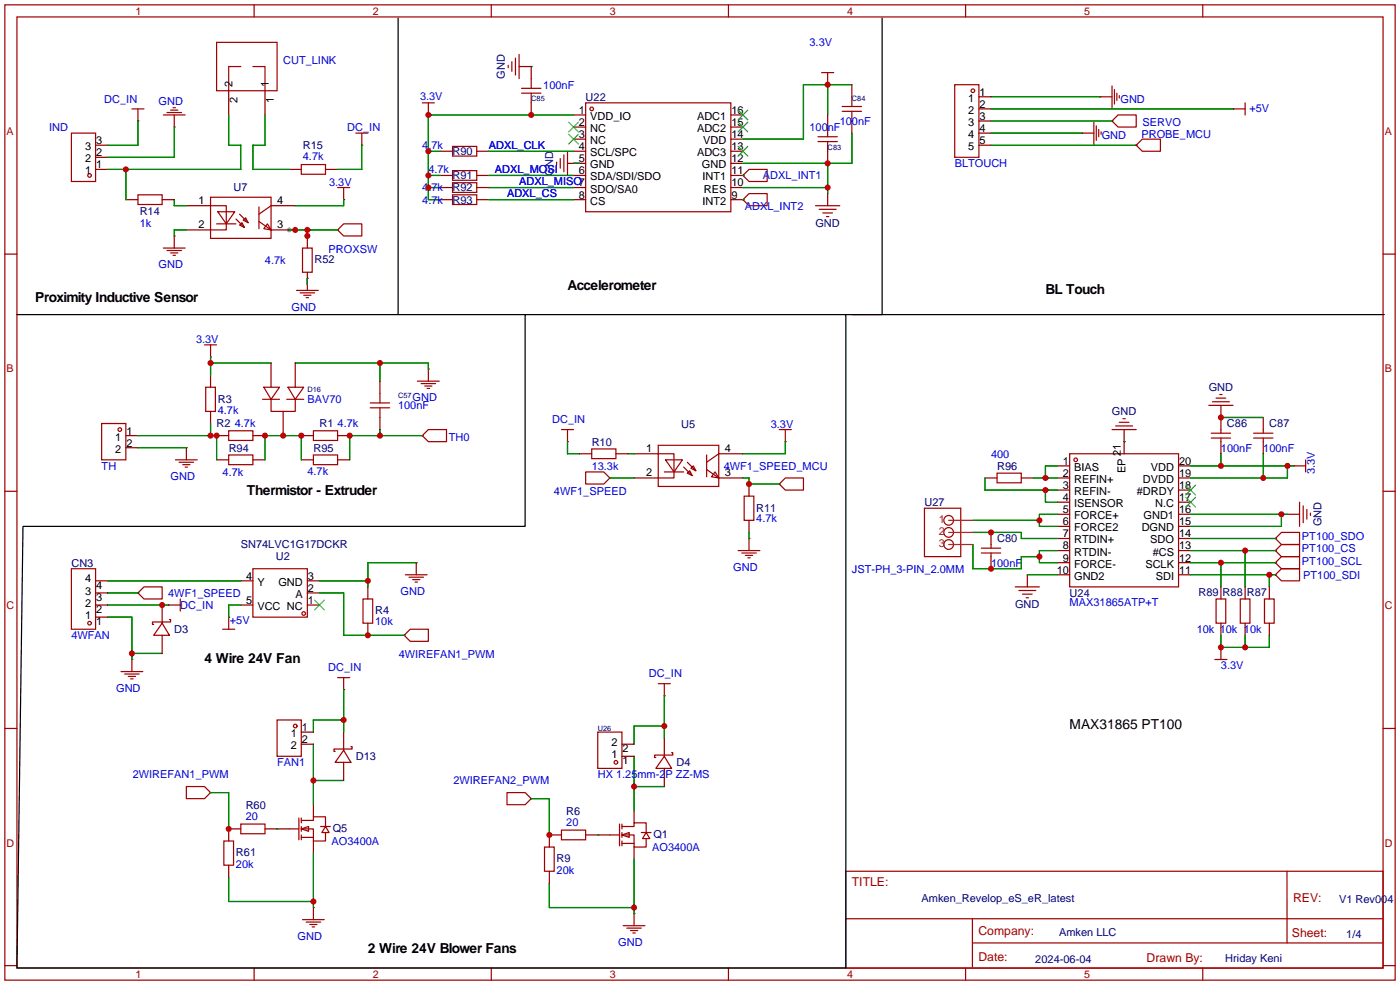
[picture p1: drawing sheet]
<svg xmlns="http://www.w3.org/2000/svg" width="294mm" height="207mm" viewBox="0 0 294 207" stroke-linecap="round" stroke-linejoin="round" font-family="sans-serif">
<circle cx="60.7" cy="48.3" r=".51" fill="#999"/>
<g fill="none" stroke="#a10000" stroke-width=".25">
<path d="M1 1h291.9v204.7h-291.9zM3.6 3.6h286.7v199.6h-286.7zM45.5 8.9h12.7v10.2h-12.7zM50.5 14h-2.5v5.1M53.1 14h2.5v5.1M53.3 1v2.6M103.1 1v2.6M106.7 13.7v.5M107.4 13v2M108.2 12.2v3.5M109 11.4v5.1M109.5 19.6h4"/>
<path d="M109.5 18.5h4M111.5 16.5v2M111.5 19.6v2M152.9 1v2.6M172.5 15.2h2.5M173.7 15.2v2.6M200.4 17.8h5.1v15.2h-5.1zM202.7 1v2.6M233.4 18v4.6M233.9 18.8v3M234.4 19.6v1.5M252.5 1v2.6"/>
<path d="M15 27.9h5.1v10.2h-5.1zM27.7 22.9h2.5M29 22.9v2.5M34.3 24.1h4.6M35.1 23.6h3M35.8 23.1h1.5M36.3 22.6h.5M36.6 24.1v2.6M63.2 34.5h5.1v2.1h-5.1zM70.9 39.4h2.5M72.1 39.4v2.5M74.7 27.9h2.5"/>
<path d="M75.9 27.9v2.6M88.6 21.6h2.6M89.9 21.6v2.5M95 30.7h5.1v2.1h-5.1zM95 35.8h5.1v2h-5.1zM95 38.4h5.1v2h-5.1zM116.8 34v.5M117.6 33.3v2M118.4 32.5v3.6M119.1 31.8v5M122.9 21.6h30.5v22.8h-30.5zM157.2 35.6h3.8v2.5h-3.8l-1.2-1.3z"/>
<path d="M171.7 29.7h4.1M171.7 28.7h4.1M173.7 26.7v2M173.7 29.7v2.1M176.8 23.4h4M176.8 22.4h4M178.8 20.3v2.1M178.8 23.4v2M227.1 27.9h2.5M229.6 25.7v4.5M230.1 26.4v3.1M230.6 27.2v1.5"/>
<path d="M230.9 20.3h2.5M231.1 27.7v.5M233.4 25.4l1.3-1.3h3.8v2.6h-3.8zM234.9 20.1v.5M239.8 29.2h3.8v2.6h-3.8l-1.3-1.3zM258.8 22.9h2.6M261.4 21.6v2.5M1 53.3h2.6M29 40.9h5v2h-5zM34.3 52.1h4.6M35.1 52.6h3M35.8 53.1h1.5"/>
<path d="M36.3 53.6h.5M36.6 49.5v2.6M44.2 41.4h12.7v8.6h-12.7zM44.2 43.2h3.3v5.1h-3.3M45.5 47h4M45.7 44.5h3.6l-1.8 2.5zM49.5 46l1.8 1.8M50.3 47.2l.5-.5 .5 1.1zM50.3 45l1.8 1.7M51.1 46.2l.5-.5 .5 1zM54.4 46.5l2.5 1.8M54.4 43.4v4.6"/>
<path d="M56.1 47l.8 1.3-1.5-.3zM56.9 43.2l-2.5 1.8M63.5 52.1h2v5.1h-2zM64.5 58.4v2.6M72.1 47h3.8v2.5h-3.8l-1.2-1.2zM95 40.9h5.1v2h-5.1zM157.2 40.6h3.8v2.6h-3.8l-1.2-1.3zM171.2 43.2h5.1M172 43.9h3.5M172.7 44.7h2.1M173.5 45.5h.5M290.3 53.3h2.6"/>
<path d="M42.9 72.4h2.6M44.2 72.4v2.5M62.2 61h4.6M63 61.5h3M63.8 62h1.5M64.3 62.5h.5M89.9 77.5v2.5M21.3 88.9h5.1v7.6h-5.1zM36.8 96.5h4.6M37.6 97h3M38.4 97.5h1.5M38.9 98h.5"/>
<path d="M39.1 94v2.5M43.2 81.3h2v5.1h-2zM48 90.4h5.1v2.1h-5.1zM48 95.5h5.1v2h-5.1zM55.1 83.8h3.6M55.4 81.3h3.3l-1.8 2.5zM56.9 83.8v2.6h5.1v-2.6M60.2 83.8h3.6M60.5 81.3h3.3l-1.8 2.5zM65.8 90.4h5.1v2.1h-5.1zM65.8 95.5h5.1v2h-5.1zM77.7 84.6h4.1"/>
<path d="M77.7 85.6h4.1M79.8 82.6v2M79.8 85.6v2M87.6 80h4.6M88.4 80.5h3M88.6 91.4l1.3-1.2h3.8v2.5h-3.8zM89.2 81h1.5M89.7 81.5h.5M117.9 90.2h2.5M119.1 90.2v2.5M122.9 99.1h3.8l1.3 1.2-1.3 1.3h-3.8zM124.2 94.2h5.1v2.1h-5.1z"/>
<path d="M138.2 93.5h12.7v8.6h-12.7zM138.2 95.3h3.3v5h-3.3M139.4 99.1h4.1M139.7 96.5h3.6l-1.8 2.6zM143.5 98l1.8 1.8M144.3 99.3l.5-.5 .5 1zM144.3 97l1.7 1.8M145 98.3l.5-.5 .5 1zM148.3 98.6l2.6 1.7M148.3 95.5v4.6M150.1 99.1l.8 1.2-1.5-.2zM150.9 95.3l-2.6 1.7"/>
<path d="M163.6 90.2h2.5M164.8 90.2v2.5M209.3 99.3h5.1v2h-5.1zM224.5 95.3h22.9v27.9h-22.9zM233.4 90.2h5.1M234.2 89.4h3.5M234.9 88.6h2.1M235.7 87.9h.5M253.7 85.1h5.1M254.3 91.9h4M254.3 90.9h4M254.5 84.3h3.6"/>
<path d="M255.3 83.6h2M256 82.8h.5M256.3 90.2v.7M256.3 91.9v.8M263.1 91.9h4.1M263.1 90.9h4.1M265.2 90.2v.7M265.2 91.9v.8M271.5 97.8h2.6M274.1 96.5v2.6M1 103.1h2.6M15 119.4h5.1v12.7h-5.1z"/>
<path d="M53.1 119.4h11.4v10.1h-11.4zM87.4 118.1v2.6M154.9 115.6h4.6M155.7 116.1h3M156.2 104.1h2v5.1h-2zM156.5 116.6h1.5M157 117.1h.5M157.2 113v2.6M164.8 100.3h3.9v2.6h-3.9l-1.2-1.3zM194.1 106.7h7.6v10.1h-7.6zM206 116.1h4.1M206 115.1h4.1"/>
<path d="M208 114.3v.8M208 116.1v.7M267.7 115.6l1.3-1.3h3.8v2.5h-3.8zM269 111.8h3.8v2.5h-3.8l-1.3-1.3zM269 116.8h3.8v2.6h-3.8l-1.3-1.3zM269 119.4h3.8v2.5h-3.8l-1.3-1.2zM272.8 105.4v5.1M273.6 106.2v3.5M274.3 106.9v2.1M275.1 107.7v.5M290.3 103.1h2.6M27.7 138.4v2.6"/>
<path d="M30.2 123.2h3.8v2.5h-3.8l-1.2-1.2zM34 130.8l1.6 2.6h-3.3zM35.3 127h2.5M35.6 130h.2v.6h-3.8v.5h.3M37.8 125.7v2.6M46.7 132.1h2.6M48 129.5v2.6M76.2 125.7h2v5.1h-2zM84.8 133.4l1.3-1.3h3.8v2.5h-3.8zM85.1 120.7h4.6M85.9 121.2h3M86.6 121.7h1.5"/>
<path d="M87.1 122.2h.5M213.1 123.2h5.1M213.9 124h3.5M214.6 124.7h2.1M215.4 125.5h.5M255 138.4h2.6M255.3 125.7h2v5.1h-2zM256.3 135.9v2.5M260.3 125.7h2.1v5.1h-2.1zM265.4 125.7h2.1v5.1h-2.1zM1 152.9h2.6M25.4 141h4.6"/>
<path d="M26.2 141.5h3M26.9 142h1.5M27.4 142.5h.5M58.2 151.1h5v7.7h-5zM70.9 142.2h2.5M72.1 157.5l1.6 2.5h-3.3zM72.1 142.2v2.6M73.7 156.7h.2v.5h-3.8v.5h.3M125.5 153.7h5.1v7.6h-5.1zM138.2 143.5h2.5M139.4 158.8l1.6 2.5h-3.3zM139.4 143.5v2.6"/>
<path d="M141 158h.2v.5h-3.8v.5h.3M290.3 152.9h2.6M39.1 165.1h3.8l1.3 1.3-1.3 1.2h-3.8zM47 176.5h2v5.1h-2zM50.5 173h5.1v2h-5.1zM60.7 174h2M62.7 171.7v4.6M63.2 174l1.6-.5v1zM63.2 172.2h2.6v-.7h2.5v2M63.2 174h2.6v2.5h2.5v-1.7M63.2 175.8h2.6M63.2 171.7v1"/>
<path d="M63.2 173.5v1M63.2 175.3v1M67.3 173.5h2M68.3 173.5l.8 1.3h-1.5zM106.4 166.4h3.8l1.3 1.2-1.3 1.3h-3.8zM114.3 177.8h2v5.1h-2zM117.9 174.2h5v2.1h-5zM128 175.3h2M130 173v4.5M130.6 175.3l1.5-.5v1zM130.6 173.5h2.5v-.8h2.5v2.1M130.6 175.3h2.5v2.5h2.5v-1.8"/>
<path d="M130.6 177h2.5M130.6 173v1M130.6 174.8v1M130.6 176.5v1M134.6 174.8h2.1M135.6 174.8l.8 1.2h-1.5zM63.5 193h4.6M64.3 193.5h3M65 194.1h1.5M65.5 194.6h.5M65.8 190.5v2.5M130.8 194.3h4.6"/>
<path d="M131.6 194.8h3M132.3 195.3h1.6M132.8 195.8h.5M133.1 191.8v2.5M177.5 182.9h112.8v20.3h-112.8zM177.6 192.8h112.6M204.1 197.9h86.1M204.1 192.8v10.2M270.2 182.9v15M1 202.7h2.6M53.3 203.2v2.5M103.1 203.2v2.5"/>
<path d="M152.9 203.2v2.5M202.7 203.2v2.5M252.5 203.2v2.5M290.3 202.7h2.6"/>
<circle cx="204.2" cy="19.1" r=".38"/>
<circle cx="18.8" cy="36.8" r=".38"/>
<circle cx="124.2" cy="22.9" r=".38"/>
<circle cx="25.1" cy="90.2" r=".38"/>
<circle cx="225.8" cy="96.5" r=".38"/>
<circle cx="199.1" cy="111.8" r="1.02"/>
<circle cx="199.1" cy="114.3" r="1.02"/>
<circle cx="199.1" cy="109.2" r="1.02"/>
<circle cx="18.8" cy="130.8" r=".38"/>
<circle cx="63.8" cy="128.8" r=".38"/>
<circle cx="62" cy="152.4" r=".38"/>
<circle cx="129.3" cy="160" r=".38"/>
</g>
<g fill="none" stroke="#870000" stroke-width=".25">
<path d="M48 19.1v5M55.6 19.1v5M109 14h2.5v2.5M173.7 17.8h.1M178.8 17.8v2.5M20.1 35.6h2.5M20.1 33h2.5M20.1 30.5h2.5M29 25.4h.1M36.6 26.7h.1M60.7 35.6h2.5M68.3 35.6h2.6"/>
<path d="M75.9 30.5h.1M89.9 24.1h.1M92.5 31.8h2.5M92.5 36.8h2.5M92.5 39.4h2.5M100.1 31.8h2.5M100.1 36.8h2.5M100.1 39.4h2.5M111.5 21.6v2.5M119.1 34.3h3.8M120.4 24.1h2.5M120.4 26.7h2.5"/>
<path d="M120.4 29.2h2.5M120.4 31.8h2.5M120.4 36.8h2.5M120.4 39.4h2.5M153.4 24.1h2.6M153.4 26.7h2.6M153.4 29.2h2.6M153.4 31.8h2.6M153.4 34.3h2.6M153.4 36.8h2.6M153.4 39.4h2.6M156 36.8h.1"/>
<path d="M173.7 24.1v2.6M173.7 31.8v2.5M178.8 25.4v2.5M205.5 30.5h2.5M205.5 20.3h2.5M205.5 22.9h2.5M205.5 25.4h2.5M205.5 27.9h2.5M227.1 27.9h.1M230.9 20.3h.1M233.4 25.4h.1M238.5 30.5h.1"/>
<path d="M258.8 22.9h.1M26.4 41.9h2.6M34 41.9h2.6M36.6 49.5h.1M39.1 43.2h5.1M39.1 48.3h5.1M56.9 43.2h5.1M56.9 48.3h5.1M64.5 58.4h.1M64.5 49.5v2.6M64.5 57.2v2.5M70.9 48.3h.1"/>
<path d="M72.1 41.9h.1M92.5 41.9h2.5M100.1 41.9h2.5M120.4 41.9h2.5M153.4 41.9h2.6M156 41.9h.1M173.7 40.6v2.6M44.2 74.9h.1M44.2 78.7v2.6M56.9 76.2v5.1M62 76.2v5.1M89.9 77.5h.1"/>
<path d="M26.4 91.4h2.6M26.4 94h2.6M39.1 94h.1M44.2 86.4v2.5M45.5 91.4h2.5M45.5 96.5h2.5M53.1 91.4h2.5M53.1 96.5h2.5M59.4 86.4v5M63.2 91.4h2.6M63.2 96.5h2.6M70.9 91.4h2.5"/>
<path d="M70.9 96.5h2.5M79.8 80v2.6M79.8 87.6v2.6M88.6 91.4h.1M119.1 92.7h.1M121.7 95.3h2.5M129.3 95.3h2.5M133.1 95.3h5.1M150.9 95.3h5.1M164.8 92.7h.1M222 97.8h2.5M236 90.2v5.1"/>
<path d="M247.4 97.8h2.5M256.3 85.1v5.1M256.3 92.7v2.6M265.2 87.6v2.6M265.2 92.7v2.6M271.5 97.8h.1M87.4 118.1h.1M128 100.3h.1M133.1 100.3h5.1M150.9 100.3h5.1M157.2 113h.1M157.2 101.6v2.5"/>
<path d="M157.2 109.2v2.6M163.6 101.6h.1M206.8 100.3h2.5M208 111.8v2.5M208 116.8v2.6M214.4 100.3h2.5M222 100.3h2.5M222 102.9h2.5M222 105.4h2.5M222 108h2.5M222 110.5h2.5M222 113h2.5"/>
<path d="M222 115.6h2.5M222 118.1h2.5M247.4 100.3h2.5M247.4 102.9h2.5M247.4 105.4h2.5M247.4 108h2.5M247.4 110.5h2.5M247.4 113h2.5M247.4 115.6h2.5M247.4 118.1h2.5M267.7 115.6h.1M267.7 113h.1"/>
<path d="M267.7 118.1h.1M270.3 108h2.5M20.1 127h2.5M20.1 124.5h2.5M20.1 121.9h2.5M20.1 129.5h2.5M27.7 138.4h.1M29 124.5h.1M34 127v3.8M34 133.4v3.8M35.3 127h.1M48 129.5h.1"/>
<path d="M50.5 127h2.6M50.5 121.9h2.6M64.5 127h2.6M64.5 124.5h2.6M64.5 121.9h2.6M77.2 123.2v2.5M77.2 130.8v2.6M84.8 133.4h.1M215.6 120.7v2.5M222 120.7h2.5M247.4 120.7h2.5M256.3 135.9h.1"/>
<path d="M256.3 123.2v2.5M256.3 130.8v2.6M261.4 123.2v2.5M261.4 130.8v2.6M266.4 123.2v2.5M266.4 130.8v2.6M267.7 120.7h.1M63.2 153.7h2.6M63.2 156.2h2.6M72.1 144.8h.1M72.1 153.7v3.8M130.6 156.2h2.5"/>
<path d="M130.6 158.8h2.5M139.4 146.1h.1M139.4 154.9v3.9M44.2 166.4h.1M50.5 174h-2.5v2.5M55.6 174h5.1M65.8 168.9v2.6M65.8 176.5v2.6M72.1 160v3.8M111.5 167.6h.1M117.9 175.3h-2.6v2.5M122.9 175.3h5.1"/>
<path d="M133.1 170.2v2.5M133.1 177.8v2.5M139.4 161.3v3.8M48 181.6v2.6M65.8 190.5h.1M115.3 182.9v2.5M133.1 191.8h.1"/>
</g>
<g fill="none" stroke="#3c3" stroke-width=".25">
<path d="M119.4 25.7l2 2M119.4 28.2l2 2M121.4 25.7l-2 2M121.4 28.2l-2 2M154.9 30.7l2.1 2.1M154.9 25.7l2.1 2M154.9 23.1l2.1 2M157 30.7l-2.1 2.1M157 25.7l-2.1 2M157 23.1l-2.1 2M248.9 104.4l2.1 2M248.9 101.9l2.1 2"/>
<path d="M251 104.4l-2.1 2M251 101.9l-2.1 2M66 126l2.1 2M68.1 126l-2.1 2"/>
</g>
<path d="M83.6 3.8v62.2M185.2 3.8v62.2h-7.7M3.6 66h106.6M178.8 66h111.8M4.8 110.5h105.4v-44.5h67.3v137.2h-173.9z" fill="none" stroke="#000" stroke-width=".25"/>
<g fill="none" stroke="#008700" stroke-width=".25">
<path d="M111.5 14h.1M173.7 17.8v6.3M178.8 17.8h-10.1v11.4h-12.7M26.4 35.6v6.3M29 25.4v5.1h-6.4M36.6 26.7v6.3h-14M48 24.1v6.4h2.5v5.1h-27.9M55.6 24.1v6.4h-2.5v5.1h7.6M75.9 30.5v5.1h-5M89.9 39.4h2.6M89.9 36.8h2.6M89.9 31.8h2.6"/>
<path d="M102.6 39.4h17.8M102.6 36.8h17.8M102.6 31.8h17.8M120.4 24.1h-30.5v17.8h2.6M120.4 34.3h1.3M156 36.8h.1M156 39.4h17.7M173.7 34.3v6.3M178.8 27.9v6.4h-22.8M208 30.5h30.5M208 20.3h22.9M208 22.9h50.8"/>
<path d="M208 25.4h25.4M208 27.9h19.1M36.6 41.9v1.3h2.5M39.1 48.3h-2.5v1.2M60.7 48.3h10.2M64.5 48.3v1.2M64.5 58.4v1.3M72.1 41.9v1.3h-10.1M102.6 41.9h17.8M156 41.9h.1M44.2 74.9v3.8M44.2 76.2h12.7"/>
<path d="M62 76.2h27.9v1.3M79.8 76.2v3.8M29 91.4h16.5v5.1M29 94h10.1M44.2 88.9v2.5M55.6 96.5v-5.1h7.6v5.1M79.8 90.2v1.2M88.6 91.4h-15.2v5.1M119.1 92.7v2.6h2.6M131.8 95.3h1.3M164.8 92.7v2.6h-8.8M222 97.8h-2.5v2.5"/>
<path d="M236 92.7h.1M249.9 97.8h21.6M256.3 95.3v2.5M256.3 87.6h8.9M265.2 95.3v5M270.3 97.8v2.5h-20.4M87.4 118.1h-10.2v5.1M128 100.3h5.1M156 100.3h1.2v1.3h6.4M157.2 111.8v1.2M204.2 111.8h10.2v1.2h7.6M204.2 114.3v5.1h10.2v-2.6h3.8"/>
<path d="M204.2 109.2h14M206.8 100.3v2.6h15.2M216.9 100.3h5.1M219.5 102.9v2.5h2.5M222 115.6h-3.8v2.5h3.8M222 108h-3.8v2.5h3.8M249.9 115.6h17.8M249.9 113h17.8M249.9 118.1h17.8M249.9 108h20.4M256.3 118.1v5.1M261.4 115.6v7.6"/>
<path d="M269 108v2.5h-19.1M22.6 127h12.7M22.6 124.5h6.4M22.6 129.5h5.1v8.9M22.6 121.9h27.9M27.7 137.2h6.3M50.5 127h-2.5v2.5M67.1 124.5h5v8.9h12.7M67.1 121.9h10.1M215.6 120.7h6.4M249.9 120.7h17.8M256.3 133.4v2.5h10.1v-2.5"/>
<path d="M261.4 133.4v2.5M266.4 120.7v2.5M65.8 156.2v12.7M72.1 144.8v8.9M72.1 151.1h-6.3v2.6M133.1 158.8v11.4M139.4 146.1v8.8M139.4 152.4h-6.3v3.8M44.2 166.4h3.8v7.6M58.2 174h.1M65.8 179.1v11.4M65.8 163.8h6.3"/>
<path d="M111.5 167.6h3.8v7.7M125.5 175.3h.1M133.1 165.1h6.3M48 184.2v5h17.8M115.3 185.4v5.1h17.8M133.1 180.3v11.5"/>
</g>
<path d="M199.1 109.2h5.1M199.1 111.8h5.1M199.1 114.3h5.1" fill="none" stroke="#8c2424" stroke-width=".25"/>
<g fill="#c00">
<circle cx="44.2" cy="76.2" r=".63"/>
<circle cx="79.8" cy="76.2" r=".63"/>
<circle cx="73.4" cy="91.4" r=".63"/>
<circle cx="79.8" cy="91.4" r=".63"/>
<circle cx="34" cy="127" r=".63"/>
<circle cx="139.4" cy="152.4" r=".63"/>
<circle cx="133.1" cy="165.1" r=".63"/>
<circle cx="133.1" cy="190.5" r=".63"/>
<circle cx="115.3" cy="175.3" r=".63"/>
<circle cx="62" cy="48.3" r=".63"/>
<circle cx="64.5" cy="48.3" r=".63"/>
<circle cx="64.5" cy="49.5" r=".63"/>
<circle cx="157.2" cy="101.6" r=".63"/>
<circle cx="77.2" cy="133.3" r=".63"/>
<circle cx="72.1" cy="151.1" r=".63"/>
<circle cx="65.8" cy="163.8" r=".63"/>
<circle cx="65.8" cy="189.2" r=".63"/>
<circle cx="48" cy="174" r=".63"/>
<circle cx="173.7" cy="39.4" r=".63"/>
<circle cx="173.7" cy="34.3" r=".63"/>
<circle cx="89.9" cy="31.7" r=".63"/>
<circle cx="89.9" cy="36.8" r=".63"/>
<circle cx="89.9" cy="39.4" r=".63"/>
<circle cx="89.9" cy="24.1" r=".63"/>
<circle cx="111.5" cy="24.1" r=".63"/>
<circle cx="173.7" cy="17.8" r=".63"/>
<circle cx="27.7" cy="137.2" r=".63"/>
<circle cx="45.5" cy="91.4" r=".63"/>
<circle cx="44.2" cy="91.4" r=".63"/>
<circle cx="63.2" cy="91.4" r=".63"/>
<circle cx="55.6" cy="91.4" r=".63"/>
<circle cx="59.4" cy="91.4" r=".63"/>
<circle cx="261.4" cy="115.6" r=".63"/>
<circle cx="256.3" cy="118.1" r=".63"/>
<circle cx="261.4" cy="135.9" r=".63"/>
<circle cx="256.3" cy="135.9" r=".63"/>
<circle cx="266.4" cy="120.6" r=".63"/>
<circle cx="270.3" cy="97.8" r=".63"/>
<circle cx="265.2" cy="100.3" r=".63"/>
<circle cx="256.3" cy="97.8" r=".63"/>
<circle cx="256.3" cy="87.6" r=".63"/>
<circle cx="269" cy="107.9" r=".63"/>
<circle cx="219.5" cy="100.3" r=".63"/>
<circle cx="219.5" cy="102.9" r=".63"/>
<circle cx="208" cy="111.8" r=".63"/>
<circle cx="218.2" cy="116.8" r=".63"/>
<circle cx="208" cy="119.4" r=".63"/>
<circle cx="218.2" cy="109.2" r=".63"/>
<circle cx="77.2" cy="121.9" r=".63"/>
<circle cx="26.4" cy="35.6" r=".63"/>
</g>
<g font-size="2.9">
<text x="7.4" y="63.4">Proximity Inductive Sensor</text>
<text x="119.1" y="60.8">Accelerometer</text>
<text x="219.5" y="61.7">BL Touch</text>
<text x="51.8" y="104">Thermistor - Extruder</text>
<text x="42.9" y="139.1">4 Wire 24V Fan</text>
<text x="224.5" y="153.1">MAX31865 PT100</text>
<text x="77.2" y="200.1">2 Wire 24V Blower Fans</text>
</g>
<g font-size="2.6" fill="#a00000">
<text x="178.8" y="186.1">TITLE:</text>
<text x="271.4" y="189.4">REV:</text>
<text x="205.4" y="196.3">Company:</text>
<text x="271.2" y="196.7">Sheet:</text>
<text x="205.4" y="201.8">Date:</text>
<text x="240.7" y="201.9">Drawn By:</text>
</g>
<g font-size="2.3" fill="#00f">
<text x="169.9" y="9.7">3.3V</text>
<text x="59.4" y="13.5">CUT_LINK</text>
<text x="21.9" y="21.5">DC_IN</text>
<text x="33.3" y="22">GND</text>
<text x="88.2" y="21">3.3V</text>
<text x="114" y="18.6">100nF</text>
<text x="235.2" y="21.5">GND</text>
<text x="262.3" y="23.4">+5V</text>
<text x="10.3" y="27.4">IND</text>
<text x="72.9" y="27.6">DC_IN</text>
<text x="169.9" y="27.5">100nF</text>
<text x="176.3" y="26.2">100nF</text>
<text x="231.3" y="29.1">GND</text>
<text x="239.6" y="28.9">PROBE_MCU</text>
<text x="239.8" y="26.4">SERVO</text>
<text x="63.6" y="33.7">4.7k</text>
<text x="88.6" y="31.3">4.7k</text>
<text x="102.6" y="31.3">ADXL_CLK</text>
<text x="200.4" y="35.1">BLTOUCH</text>
<text x="69.1" y="39">3.3V</text>
<text x="88.6" y="40.2">4.7k</text>
<text x="89.9" y="36.4">4.7k</text>
<text x="103.9" y="36.4">ADXL_MOSI</text>
<text x="106.4" y="41.4">ADXL_CS</text>
<text x="109" y="38.9">ADXL_MISO7</text>
<text x="160.1" y="37.6">ADXL_INT1</text>
<text x="29.4" y="47.7">1k</text>
<text x="88.6" y="42.7">4.7k</text>
<text x="156.3" y="44">ADXL_INT2</text>
<text x="69" y="53.1">PROXSW</text>
<text x="33.3" y="56.3">GND</text>
<text x="55.6" y="55.4">4.7k</text>
<text x="61.2" y="65.2">GND</text>
<text x="41.1" y="72">3.3V</text>
<text x="45.7" y="86.8">4.7k</text>
<text x="49.3" y="89.7">4.7k</text>
<text x="64.5" y="84.6">BAV70</text>
<text x="70.9" y="89.7">4.7k</text>
<text x="83.6" y="85.9">100nF</text>
<text x="86.6" y="84.2">GND</text>
<text x="115.9" y="88.8">DC_IN</text>
<text x="161.8" y="89.8">3.3V</text>
<text x="94.2" y="92.5">TH0</text>
<text x="256.3" y="94.8">100nF</text>
<text x="265.2" y="94.8">100nF</text>
<text x="21.3" y="98.6">TH</text>
<text x="35.8" y="100.7">GND</text>
<text x="46.7" y="99.9">4.7k</text>
<text x="64.5" y="99.8">4.7k</text>
<text x="124.2" y="98.6">13.3k</text>
<text x="151.9" y="98.6">4WF1_SPEED_MCU</text>
<text x="208" y="96.1">400</text>
<text x="276" y="99.5" transform="rotate(-90 276 99.5)">3.3V</text>
<text x="116.3" y="103.9">4WF1_SPEED</text>
<text x="158.7" y="109.7">4.7k</text>
<text x="273.3" y="113.4">PT100_SDO</text>
<text x="153.9" y="119.8">GND</text>
<text x="208" y="118.9">100nF</text>
<text x="273.3" y="116">PT100_CS</text>
<text x="273.3" y="118.5">PT100_SCL</text>
<text x="35.3" y="125.3">4WF1_SPEED</text>
<text x="84.1" y="124.9">GND</text>
<text x="178.8" y="120.2">JST-PH_3-PIN_2.0MM</text>
<text x="273.6" y="121.5">PT100_SDI</text>
<text x="37.8" y="127.8">DC_IN</text>
<text x="48.2" y="131">+5V</text>
<text x="78.7" y="131.3">10k</text>
<text x="224.5" y="127.3">MAX31865ATP+T</text>
<text x="15" y="134.2">4WFAN</text>
<text x="251.2" y="132.9">10k 10k 10k</text>
<text x="68.9" y="140.9">DC_IN</text>
<text x="83.7" y="138.2">4WIREFAN1_PWM</text>
<text x="136.2" y="142.2">DC_IN</text>
<text x="256.3" y="140.5">3.3V</text>
<text x="24.4" y="145.2">GND</text>
<text x="58.2" y="160.8">FAN1</text>
<text x="27.9" y="163.4">2WIREFAN1_PWM</text>
<text x="95.2" y="164.6">2WIREFAN2_PWM</text>
<text x="125.5" y="163.4">HX 1.25mm-2P ZZ-MS</text>
<text x="51.6" y="172.1">20</text>
<text x="118.9" y="173.4">20</text>
<text x="69.6" y="177.3">AO3400A</text>
<text x="136.9" y="178.6">AO3400A</text>
<text x="49.5" y="182.1">20k</text>
<text x="116.8" y="183.4">20k</text>
<text x="62.5" y="197.3">GND</text>
<text x="129.8" y="198.5">GND</text>
</g>
<g font-size="2.3" fill="#000080">
<text x="106" y="16.5" transform="rotate(-90 106 16.5)">GND</text>
<text x="122.9" y="21.1">U22</text>
<text x="63.6" y="31.4">R15</text>
<text x="95" y="32.6">R90</text>
<text x="49" y="40.1">U7</text>
<text x="95" y="37.6">R91</text>
<text x="95" y="40.2">R92</text>
<text x="116.1" y="36.9" transform="rotate(-90 116.1 36.9)">GND</text>
<text x="29.3" y="45.2">R14</text>
<text x="95" y="42.7">R93</text>
<text x="171.2" y="47.7">GND</text>
<text x="66" y="55.3">R52</text>
<text x="253.7" y="82">GND</text>
<text x="45.5" y="89.7">R2</text>
<text x="45.7" y="84.5">R3</text>
<text x="67.1" y="89.7">R1</text>
<text x="143" y="89.9">U5</text>
<text x="233.4" y="87.1">GND</text>
<text x="257.6" y="89.7">C86</text>
<text x="266.4" y="89.7">C87</text>
<text x="48" y="94.8">R94</text>
<text x="65.8" y="94.8">R95</text>
<text x="124.2" y="93.5">R10</text>
<text x="209.3" y="98.6">R96</text>
<text x="158.7" y="107.4">R11</text>
<text x="194.1" y="106.2">U27</text>
<text x="209.3" y="113.8">C80</text>
<text x="277.4" y="110.5" transform="rotate(-90 277.4 110.5)">GND</text>
<text x="15" y="118.9">CN3</text>
<text x="50.5" y="115.1">SN74LVC1G17DCKR</text>
<text x="57.9" y="117.6">U2</text>
<text x="224.5" y="125.3">U24</text>
<text x="251.6" y="125.2">R89</text>
<text x="256.7" y="125.2">R88</text>
<text x="261.7" y="125.2">R87</text>
<text x="78.7" y="129">R4</text>
<text x="213.1" y="127.7">GND</text>
<text x="36.6" y="132.8">D3</text>
<text x="74.7" y="159.5">D13</text>
<text x="142" y="160.7">D4</text>
<text x="51.6" y="169.8">R60</text>
<text x="118.9" y="171">R6</text>
<text x="49.5" y="179.8">R61</text>
<text x="69.8" y="174.7">Q5</text>
<text x="137.2" y="176">Q1</text>
<text x="116.8" y="181">R9</text>
<text x="193.5" y="189.4">Amken_Revelop_eS_eR_latest</text>
<text x="281.1" y="189.5">V1 Rev004</text>
<text x="222.3" y="196.4">Amken LLC</text>
<text x="282.6" y="197">1/4</text>
<text x="217.3" y="202">2024-06-04</text>
<text x="257.2" y="202">Hriday Keni</text>
</g>
<g font-size="2.3">
<text x="48.8" y="18.3" transform="rotate(-90 48.8 18.3)">2</text>
<text x="49.9" y="21.6" transform="rotate(-90 49.9 21.6)">2</text>
<text x="56.5" y="18.3" transform="rotate(-90 56.5 18.3)">1</text>
<text x="57.5" y="21.6" transform="rotate(-90 57.5 21.6)">1</text>
<text x="121.5" y="23.9">1</text>
<text x="153.5" y="23.9">16</text>
<text x="203.3" y="21.4">1</text>
<text x="203.3" y="23.9">2</text>
<text x="205.6" y="20.1">1</text>
<text x="205.6" y="22.6">2</text>
<text x="121.5" y="26.4">2</text>
<text x="121.5" y="29">3</text>
<text x="123.9" y="25.2">VDD_IO</text>
<text x="123.9" y="27.7">NC</text>
<text x="146.3" y="27.7">ADC2</text>
<text x="146.3" y="25.2">ADC1</text>
<text x="153.5" y="29">14</text>
<text x="153.5" y="26.4">15</text>
<text x="203.3" y="26.4">3</text>
<text x="203.3" y="29">4</text>
<text x="205.6" y="25.2">3</text>
<text x="205.6" y="27.7">4</text>
<text x="17.8" y="34.1">2</text>
<text x="17.8" y="31.5">3</text>
<text x="20.2" y="35.3">1</text>
<text x="20.2" y="32.8">2</text>
<text x="20.2" y="30.3">3</text>
<text x="121.5" y="31.5">4</text>
<text x="121.5" y="34.1">5</text>
<text x="123.9" y="30.3">NC</text>
<text x="123.9" y="32.8">SCL/SPC</text>
<text x="123.9" y="35.3">GND</text>
<text x="146.3" y="32.8">ADC3</text>
<text x="147.3" y="35.3">GND</text>
<text x="147.6" y="30.3">VDD</text>
<text x="153.5" y="34.1">12</text>
<text x="153.5" y="31.5">13</text>
<text x="203.3" y="31.5">5</text>
<text x="205.6" y="30.3">5</text>
<text x="17.8" y="36.6">1</text>
<text x="121.5" y="36.6">6</text>
<text x="121.5" y="41.7">8</text>
<text x="123.9" y="37.9">SDA/SDI/SDO</text>
<text x="123.9" y="40.4">SDO/SA0</text>
<text x="147.5" y="37.9">INT1</text>
<text x="147.7" y="40.4">RES</text>
<text x="153.5" y="41.7">9</text>
<text x="153.5" y="39.1">10</text>
<text x="153.5" y="36.6">11</text>
<text x="41.6" y="42.8">1</text>
<text x="41.6" y="47.9">2</text>
<text x="58.2" y="47.9">3</text>
<text x="58.2" y="42.8">4</text>
<text x="123.9" y="43">CS</text>
<text x="147.5" y="43">INT2</text>
<text x="24.2" y="92.5">1</text>
<text x="24.2" y="95">2</text>
<text x="26.5" y="91.2">1</text>
<text x="26.5" y="93.8">2</text>
<text x="135.6" y="94.9">1</text>
<text x="152.1" y="94.9">4</text>
<text x="235.2" y="95.7" transform="rotate(-90 235.2 95.7)">21</text>
<text x="135.6" y="100">2</text>
<text x="152.1" y="100">3</text>
<text x="223.1" y="97.6">1</text>
<text x="223.1" y="100.1">2</text>
<text x="225.5" y="98.8">BIAS</text>
<text x="225.5" y="101.4">REFIN+</text>
<text x="236.3" y="99.3" transform="rotate(-90 236.3 99.3)">EP</text>
<text x="239.9" y="101.4">DVDD</text>
<text x="241.6" y="98.8">VDD</text>
<text x="247.5" y="100.1">19</text>
<text x="247.5" y="97.6">20</text>
<text x="223.1" y="102.6">3</text>
<text x="223.1" y="105.2">4</text>
<text x="223.1" y="107.7">5</text>
<text x="225.5" y="103.9">REFIN-</text>
<text x="225.5" y="106.5">ISENSOR</text>
<text x="238.6" y="103.9">#DRDY</text>
<text x="242.5" y="106.5">N.C</text>
<text x="247.5" y="107.7">16</text>
<text x="247.5" y="105.2">17</text>
<text x="247.5" y="102.6">18</text>
<text x="223.1" y="110.3">6</text>
<text x="223.1" y="112.8">7</text>
<text x="225.5" y="109">FORCE+</text>
<text x="225.5" y="111.5">FORCE2</text>
<text x="239.7" y="111.5">DGND</text>
<text x="240" y="109">GND1</text>
<text x="247.5" y="112.8">14</text>
<text x="247.5" y="110.3">15</text>
<text x="223.1" y="115.3">8</text>
<text x="223.1" y="117.9">9</text>
<text x="225.5" y="114.1">RTDIN+</text>
<text x="225.5" y="116.6">RTDIN-</text>
<text x="225.5" y="119.2">FORCE-</text>
<text x="240.4" y="119.2">SCLK</text>
<text x="241.5" y="114.1">SDO</text>
<text x="242" y="116.6">#CS</text>
<text x="247.5" y="117.9">12</text>
<text x="247.5" y="115.3">13</text>
<text x="17.8" y="124.8">3</text>
<text x="17.8" y="122.3">4</text>
<text x="20.2" y="123.5">4</text>
<text x="51.7" y="121.7">4</text>
<text x="54" y="123">Y</text>
<text x="58.4" y="123">GND</text>
<text x="62" y="125.5">A</text>
<text x="64.6" y="124.2">2</text>
<text x="64.6" y="121.7">3</text>
<text x="221.8" y="120.4">10</text>
<text x="225.5" y="121.7">GND2</text>
<text x="242.6" y="121.7">SDI</text>
<text x="247.5" y="120.4">11</text>
<text x="17.8" y="129.9">1</text>
<text x="17.8" y="127.3">2</text>
<text x="20.2" y="131.2">1</text>
<text x="20.2" y="128.6">2</text>
<text x="20.2" y="126.1">3</text>
<text x="51.7" y="126.8">5</text>
<text x="54" y="128">VCC NC</text>
<text x="64.6" y="126.8">1</text>
<text x="61" y="154.7">1</text>
<text x="63.4" y="153.4">1</text>
<text x="63.4" y="156">2</text>
<text x="61" y="157.3">2</text>
<text x="128.3" y="159.1">1</text>
<text x="128.3" y="156.6">2</text>
<text x="130.7" y="160.4">1</text>
<text x="130.7" y="157.8">2</text>
</g>
<g font-size="2.3" fill="#8d2323">
<text x="197.1" y="109.8">1</text>
<text x="197.1" y="112.4">2</text>
<text x="197.1" y="114.9">3</text>
</g>
<g font-size="2.2" fill="#a00000">
<text x="28.4" y="3.1">1</text>
<text x="78.2" y="3.1">2</text>
<text x="128" y="3.1">3</text>
<text x="177.8" y="3.1">4</text>
<text x="227.6" y="3.1">5</text>
<text x="1.4" y="28.3">A</text>
<text x="290.7" y="28.3">A</text>
<text x="1.4" y="78.1">B</text>
<text x="290.7" y="78.1">B</text>
<text x="1.4" y="127.9">C</text>
<text x="290.7" y="127.9">C</text>
<text x="1.4" y="177.7">D</text>
<text x="290.7" y="177.7">D</text>
<text x="28.4" y="205.3">1</text>
<text x="78.2" y="205.3">2</text>
<text x="128" y="205.3">3</text>
<text x="177.8" y="205.3">4</text>
<text x="227.6" y="205.3">5</text>
</g>
<g font-size="1.6" fill="#000080">
<text x="111.5" y="21.3">C85</text>
<text x="178.8" y="21.3">C84</text>
<text x="173.7" y="31.4">C83</text>
<text x="64.5" y="82.2">D16</text>
<text x="83.6" y="83.5">C57</text>
<text x="125.5" y="153.4">U26</text>
</g>
</svg>
